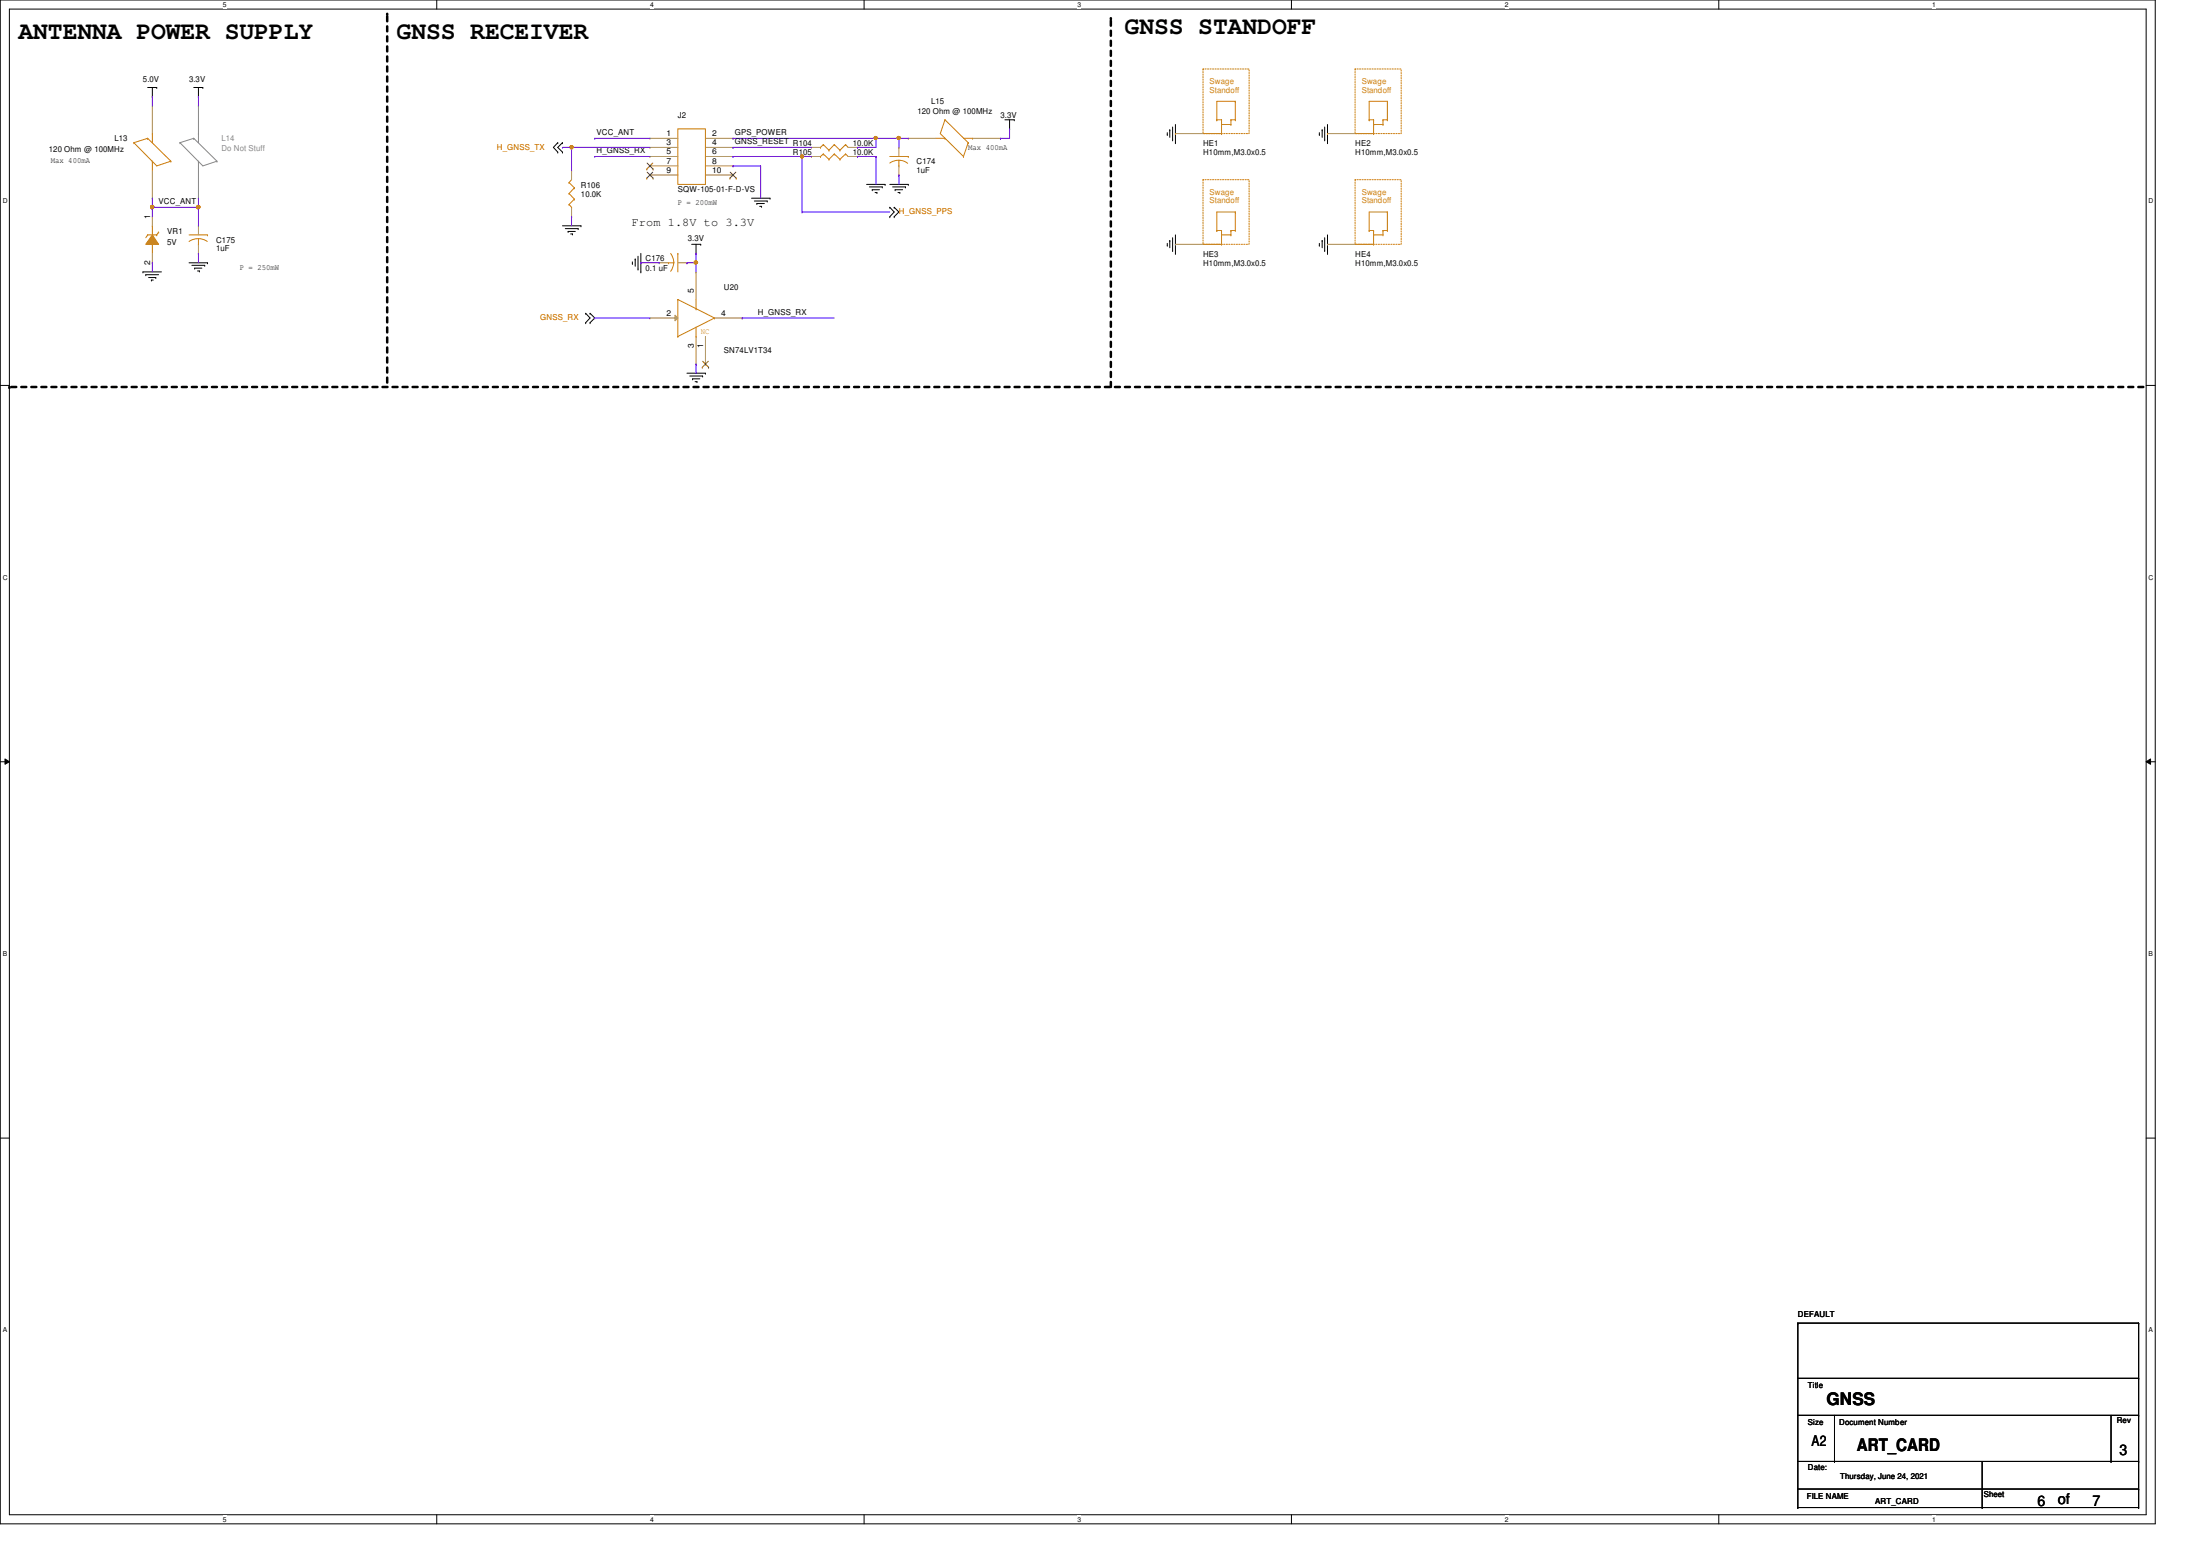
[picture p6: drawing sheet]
<svg xmlns="http://www.w3.org/2000/svg" width="297mm" height="210mm" viewBox="0 0 297 210" stroke-linecap="round" stroke-linejoin="round" font-family="sans-serif">
<path d="M0 0h291v205.7h-291zM1.3 1.2h288.5v203.3h-288.5z" fill="none" stroke="#000" stroke-width=".14"/>
<g fill="#fff">
<path d="M30.1 .1h.5v1h-.5z"/>
<path d="M30.1 204.6h.5v1h-.5z"/>
</g>
<path d="M59 0v1.2M59 204.5v1.2" fill="none" stroke="#000" stroke-width=".14"/>
<g fill="#fff">
<path d="M87.8 .1h.5v1h-.5z"/>
<path d="M87.8 204.6h.5v1h-.5z"/>
</g>
<path d="M116.7 0v1.2M116.7 204.5v1.2" fill="none" stroke="#000" stroke-width=".14"/>
<g fill="#fff">
<path d="M145.5 .1h.5v1h-.5z"/>
<path d="M145.5 204.6h.5v1h-.5z"/>
</g>
<path d="M174.4 0v1.2M174.4 204.5v1.2" fill="none" stroke="#000" stroke-width=".14"/>
<g fill="#fff">
<path d="M203.2 .1h.5v1h-.5z"/>
<path d="M203.2 204.6h.5v1h-.5z"/>
</g>
<path d="M232.1 0v1.2M232.1 204.5v1.2" fill="none" stroke="#000" stroke-width=".14"/>
<g fill="#fff">
<path d="M260.9 .1h.5v1h-.5z"/>
<path d="M260.9 204.6h.5v1h-.5z"/>
<path d="M.4 26.6h.6v1h-.6z"/>
<path d="M290.1 26.6h.6v1h-.6z"/>
<path d="M.4 77.4h.6v1h-.6z"/>
<path d="M290.1 77.4h.6v1h-.6z"/>
</g>
<path d="M0 52h1.3M289.8 52h1.2" fill="none" stroke="#000" stroke-width=".14"/>
<g fill="#fff">
<path d="M.4 128.2h.6v1h-.6z"/>
<path d="M290.1 128.2h.6v1h-.6z"/>
</g>
<path d="M0 102.8h1.3M.7 102.4l.6 .4-.6 .4zM289.8 102.8l.6-.4v.8zM289.8 102.8h1.2" fill="none" stroke="#000" stroke-width=".14"/>
<path d="M.7 102.4l.6 .4-.6 .4zM289.8 102.8l.6-.4v.8z" fill="#000"/>
<g fill="#fff">
<path d="M.4 179h.5v1h-.5z"/>
<path d="M290.1 179h.6v1h-.6z"/>
</g>
<g fill="none" stroke="#000" stroke-width=".14">
<path d="M19.9 11.8h1.3M20.6 13h.1M20.6 11.8v1.2M21.2 11.8h.1M26.2 11.8h1.2M26.8 13h.1M26.8 11.8v1.2M27.4 11.8h.1M75.3 19.3h.1M75.3 19.3l-.6 .6 .6 .6M75.9 19.3h.1M75.9 19.3l-.6 .6 .6 .6"/>
<path d="M135.7 16.2h1.2M136.3 17.4h.1M136.3 16.2v1.2M136.9 16.2h.1M157.6 18.2h.1M157.6 17.9v.3M157.9 17.5h.1M157.9 17.5v1M158.3 18.9h.1M158.3 17.1v1.8M158.7 19.3h.1M158.7 16.8v2.5"/>
<path d="M178.1 18.2h.1M178.1 17.9v.3M178.5 17.5h.1M178.5 17.5v1M178.9 18.9h.1M178.9 17.1v1.8M179.2 19.3h.1M179.2 16.8v2.5M19.3 36.7h.1M19.3 36.7h2.5M19.7 37.1h.1M19.7 37.1h1.7"/>
<path d="M20.1 37.5h.9M20.4 37.8h.1M20.4 37.8h.3M21 37.5h.1M25.5 35.5h2.5M25.9 35.8h1.7M26.3 36.2h.1M26.3 36.2h1M26.7 36.6h.2M26.9 36.6h.1M27.6 35.8h.1M28 35.5h.1"/>
<path d="M75.3 20.5h.1M75.9 20.5h.1M75.9 30.5h2.5M76.3 30.9h1.8M76.7 31.2h.1M76.7 31.2h1M77 31.6h.3M77.3 31.6h.1M78.1 30.9h.1M78.4 30.5h.1M85.4 35.6h.1M85.4 35.3v.3"/>
<path d="M85.8 35h.1M85.8 35v.9M86.1 36.3h.1M86.1 34.6v1.7M86.5 36.7h.1M86.5 34.2v2.5M93.4 33h1.2M94 34.2h.1M94 33v1.2M94.6 33h.1M101.5 26.8h2.5M101.9 27.1h1.7"/>
<path d="M102.2 27.5h.1M102.2 27.5h1M102.6 27.9h.2M102.8 27.9h.1M103.6 27.1h.1M104 26.8h.1M117 24.9h2.5M117.4 25.2h1.7M117.8 25.6h.1M117.8 25.6h.9M118.1 26h.3M118.4 26h.1"/>
<path d="M119.1 25.2h.1M119.5 24.9h.1M120.1 29.3h.1M120.1 28h.1M120.1 24.9h2.5M120.1 28l.6 .6-.6 .7M120.5 25.2h1.8M120.7 29.3h.1M120.7 28h.1M120.7 28l.7 .6-.7 .7M120.9 25.6h.1M120.9 25.6h1"/>
<path d="M121.2 26h.3M121.5 26h.1M122.3 25.2h.1M122.6 24.9h.1M157.6 33.1h.1M157.6 32.9v.2M157.9 32.5h.1M157.9 32.5v.9M158.3 33.8h.1M158.3 32.1v1.7M158.7 34.2h.1M158.7 31.7v2.5"/>
<path d="M178.1 33.1h.1M178.1 32.9v.2M178.5 32.5h.1M178.5 32.5v.9M178.9 33.8h.1M178.9 32.1v1.7M179.2 34.2h.1M179.2 31.7v2.5M79.1 42.3h.1M79.1 43.6h.1M79.1 42.3l.6 .6-.6 .7M79.7 43.6h.1"/>
<path d="M79.7 42.3h.1M79.7 42.3l.6 .6-.6 .7M92.7 50.4h2.5M93.1 50.8h1.8M93.5 51.1h.1M93.5 51.1h1M93.8 51.5h.3M94.1 51.5h.1M94.9 50.8h.1M95.2 50.4h.1M0 153.6h1.3M289.8 153.6h1.2"/>
<path d="M242.7 178.6h.1M242.7 178.6h46.1M242.7 178.6v24.9M288.8 178.6h.1M288.8 178.6v24.9M242.7 197.3h46.1M242.7 191.1h46.1M242.7 186.1h46.1M247.7 197.3h.1M247.7 191.1v6.2M267.6 197.3v6.2M285 197.3h.1"/>
<path d="M285 191.1v6.2M288.8 197.3h.1M288.8 191.1h.1M288.8 186.1h.1M242.7 203.5h.1M242.7 203.5h46.1M242.7 201h46.1M267.6 203.5h.1M288.8 203.5h.1M288.8 201h.1"/>
</g>
<path d="M52.3 51.6v-49.7M150 52.2v-49.7M289.4 52.2h-288.1" fill="none" stroke="#000" stroke-width=".34" stroke-dasharray=".7 .7"/>
<g fill="#000" stroke-dasharray=".7 .7">
<circle cx="52.3" cy="1.9" r=".17"/>
<circle cx="150" cy="2.5" r=".17"/>
<circle cx="1.3" cy="52.2" r=".17"/>
</g>
<g fill="none" stroke="#cc8006" stroke-width=".14">
<path d="M91.5 17.4h3.7v7.5h-3.7zM19.9 31.7h.1M19.9 31.7h1.3M19.9 31.7l-.2 .4M20.6 33h.1M20.6 30.5h.1M20.6 30.5v1.2M20.6 33v1.2M21.2 31.7h.1M21.4 31.3h.1M21.4 31.3l-.2 .4M110.8 21.1h.1"/>
<path d="M111.2 20.8h.1M111.2 20.8l.7 .7M111.2 20.8l-.4 .3M111.9 21.5h.1M112.6 20.8h.1M112.6 20.8l.8 .7M112.6 20.8l-.7 .7M113.4 21.5h.1M114.2 20.8h.1M114.2 20.8l.3 .3M114.2 20.8l-.8 .7M120.1 21.1h2.5"/>
<path d="M121.4 22.4h.1M121.4 21.6a1.77 1.77 0 0 1 1.2 .5M121.4 21.6l-.7 .1-.6 .3M121.4 21.6v.8M122.6 21.1h.1M162.4 33h2.5M164.3 31.1h.1M164.3 31.1h.6M164.9 31.7h.1M164.9 31.1h.1M164.9 33h.1M164.9 31.7h1.3"/>
<path d="M164.9 31.1v1.9M166.2 31.1h.1M166.2 31.7h.1M166.2 31.1h.6M166.2 31.1v.6M166.8 31.1h.1M166.8 28.6h.1M166.8 28.6h-2.5v2.5M166.8 28.6v2.5M183 33h2.5M184.9 31.1h.1M184.9 31.1h.6"/>
<path d="M185.5 31.7h.1M185.5 31.1h.1M185.5 33h.1M185.5 31.7h1.2M185.5 31.1v1.9M186.7 31.1h.1M186.7 31.7h.1M186.7 31.1h.6M186.7 31.1v.6M187.3 31.1h.1M187.3 28.6h.1M187.3 28.6h-2.4v2.5"/>
<path d="M187.3 28.6v2.5"/>
</g>
<g fill="none" stroke="#a84" stroke-width=".14">
<path d="M87.8 18.7h.1M87.8 19.9h.1M87.8 18.7h3.7M87.8 19.9h3.7M95.2 18.7h3.8M95.2 19.9h3.8M99 18.7h.1M99 19.9h.1M121.4 19.9h.1M121.4 19.9v1.2M87.8 21.1h.1M87.8 22.4h.1"/>
<path d="M87.8 23.6h.1M87.8 21.1h3.7M87.8 22.4h3.7M87.8 23.6h3.7M95.2 21.1h3.8M95.2 22.4h3.8M95.2 23.6h3.8M99 21.1h.1M99 22.4h.1M99 23.6h.1M109.6 21.1h.1M109.6 21.1h1.2"/>
<path d="M114.5 21.1h1.3M115.8 21.1h.1M121.4 23.6h.1M121.4 22.4v1.2M158.7 33h.1M158.7 33h3.7M179.2 33h.1M179.2 33h3.8"/>
</g>
<path d="M87.3 22.8h.1M87.3 24h.1M87.4 22l.8 .8M87.4 23.2l.8 .8M88.1 22l-.8 .8M88.1 23.2l-.8 .8M88.2 22.8h.1M88.2 24h.1M98.5 24h.1M98.6 23.2l.8 .8M99.4 23.2l-.9 .8M99.4 24h.1" fill="none" stroke="#804000" stroke-width=".14"/>
<path d="M162.4 24.3h6.3v8.7h-6.3zM183 24.3h6.2v8.7h-6.2z" fill="none" stroke="#cc8006" stroke-width=".14" stroke-dasharray=".2 .2"/>
<path d="M20.6 31.7l.8 1.3h-1.7z" fill-rule="evenodd" fill="#cc8006"/>
<g fill="none" stroke="#cc8006" stroke-width=".14">
<path d="M18.1 19.3h.1M18.1 19.3l3.1 3.1 1.9-.6M19.9 18.7h.1M19.9 18.7l3.2 3.1M19.9 18.7l-1.8 .6M20.6 18h.1M20.6 18v1.3M110.8 19.9h.1M111.2 19.5h.1M111.2 19.5l.7 .8M111.2 19.5l-.4 .4M112.6 19.5h.1"/>
<path d="M112.6 19.5l.8 .8M112.6 19.5l-.7 .8M114.2 19.5h.1M114.2 19.5l.3 .4M114.2 19.5l-.8 .8M126.4 18.7h1.2M127.6 16.2h.1M127.6 18.7h.1M127.6 16.2l-.6 1.8 3.1 3.1M127.6 16.2l3.1 3.1M130.1 18.7h1.2M130.7 19.3h.1"/>
<path d="M130.7 19.3l-.6 1.8M131.3 18.7h.1M162.4 18h2.5M164.3 16.2h.1M164.3 16.2h.6M164.9 16.8h.1M164.9 16.2h.1M164.9 18h.1M164.9 16.8h1.3M164.9 16.2v1.8M166.2 16.2h.1M166.2 16.8h.1"/>
<path d="M166.2 16.2h.6M166.2 16.2v.6M166.8 16.2h.1M166.8 13.7h.1M166.8 13.7h-2.5v2.5M166.8 13.7v2.5M183 18h2.5M184.9 16.2h.1M184.9 16.2h.6M185.5 16.8h.1M185.5 16.2h.1M185.5 18h.1"/>
<path d="M185.5 16.8h1.2M185.5 16.2v1.8M186.7 16.2h.1M186.7 16.8h.1M186.7 16.2h.6M186.7 16.2v.6M187.3 16.2h.1M187.3 13.7h.1M187.3 13.7h-2.4v2.5M187.3 13.7v2.5M20.6 31.7l.8 1.3h-1.7zM20.6 21.8h.1"/>
<path d="M20.6 21.8v1.2M23.1 21.8h.1M25.5 31.7h2.5M26.8 33h.1M26.8 32.2l.6 .1 .6 .3M26.8 32.2l-.7 .1-.6 .3M26.8 32.2v.8M28 31.7h.1M76.8 24.6h.1M76.8 26.1h.1M76.8 27.6h.1M76.8 24.6l.8 .8"/>
<path d="M76.8 26.1l.8 .8M76.8 27.6l.4 .4M77.2 28h.1M77.2 24.3l-.4 .3M77.6 25.4h.1M77.6 26.9h.1M77.6 25.4l-.8 .7M77.6 26.9l-.8 .7M90.3 35.5h.1M90.3 35.5h.7M90.5 34.2a1.93 1.93 0 0 1 0 2.4M91.5 34.2h.1"/>
<path d="M91.5 34.2v2.5M111.9 20.3h.1M113.4 20.3h.1M130.1 21.1h.1M91.5 45.4h.1M91.5 40.4h.1M91.5 40.4v5M91.5 40.4l5 2.5M94 41.7h.1M94 45.4h.1M94 40.4v1.3M94 44.2v1.2"/>
<path d="M96.5 42.9h.1M96.5 42.9l-5 2.5"/>
</g>
<g fill="none" stroke="#a84" stroke-width=".14">
<path d="M20.6 14.3h.1M20.6 14.3v3.7M109.6 19.9h.1M109.6 19.9h1.2M114.5 19.9h1.3M115.8 19.9h.1M122.6 18.7h.1M122.6 18.7h3.8M131.3 18.7h3.8M135.1 18.7h.1M158.7 18h.1M158.7 18h3.7"/>
<path d="M179.2 18h.1M179.2 18h3.8M20.6 35.5h.1M20.6 29.3h.1M20.6 26.8h.1M20.6 23v3.8M20.6 29.3v1.2M20.6 34.2v1.3M26.8 30.5h.1M26.8 34.2h.1M26.8 30.5v1.2M26.8 33v1.2"/>
<path d="M77.2 23h.1M77.2 29.3h.1M77.2 23v1.3M77.2 28v1.3M89 35.5h.1M89 35.5h1.3M91.5 35.5h1.2M92.7 35.5h.1"/>
</g>
<path d="M162.4 9.3h6.3v8.7h-6.3zM183 9.3h6.2v8.7h-6.2z" fill="none" stroke="#cc8006" stroke-width=".14" stroke-dasharray=".2 .2"/>
<path d="M24.3 19.3h.1M24.3 19.3l3.1 3.1 1.9-.6M26.2 18.7h.1M26.2 18.7l3.1 3.1M26.2 18.7l-1.9 .6M26.8 18h.1M26.8 14.3h.1M26.8 14.3v5M26.8 21.8h.1M26.8 26.8h.1M26.8 21.8v5M29.3 21.8h.1" fill="none" stroke="#878787" stroke-width=".14"/>
<path d="M91.1 42.5l.4 .4-.4 .4z" fill="#a84"/>
<path d="M94 36.7h.1M94 36.7v3.7M87.8 42.9h.1M87.8 42.9h3.7M91.1 42.5l.4 .4-.4 .4zM94 49.1h.1M94 45.4v3.7M95.2 49.1h.1M95.2 45.4v3.7M96.5 42.9h3.7M100.2 42.9h.1" fill="none" stroke="#a84" stroke-width=".14"/>
<path d="M94.8 49.6h.1M94.9 48.8l.8 .8M95.6 48.8l-.8 .8M95.7 49.6h.1" fill="none" stroke="#804000" stroke-width=".14"/>
<path d="M20.6 13h.1M20.6 13v1.3M26.8 13h.1M26.8 13v1.3M80.3 18.7h.1M80.3 18.7h7.5M99 18.7h.1M99 18.7h19.3M136.3 17.4h.1M136.3 17.4v1.3" fill="none" stroke="#4200ff" stroke-width=".14"/>
<path d="M118.1 18.5h.3v.1v.2h-.2h-.1z" fill-rule="evenodd" fill="#f00"/>
<path d="M118.1 18.5h.3v.1v.2h-.2h-.1z" fill="none" stroke="#f00" stroke-width=".14"/>
<path d="M118.3 18.7h.1M118.3 18.7h3.1" fill="none" stroke="#4200ff" stroke-width=".14"/>
<path d="M121.2 18.5h.3l.1 .1-.1 .2h-.2h-.1z" fill-rule="evenodd" fill="#f00"/>
<path d="M121.2 18.5h.3l.1 .1-.1 .2h-.2h-.1z" fill="none" stroke="#f00" stroke-width=".14"/>
<g fill="none" stroke="#4200ff" stroke-width=".14">
<path d="M99 19.9h.1M99 19.9h10.6M115.8 19.9h.1M118.3 18.7h.1M118.3 18.7v1.2h-2.5M121.4 18.7h.1M121.4 18.7h1.2M121.4 18.7v1.2M135.1 18.7h.1M135.1 18.7h1.2M80.3 21.1h.1M80.3 21.1h7.5"/>
<path d="M99 21.1h.1M99 21.1h10.6M108.3 21.1h.1M108.3 21.1v7.5"/>
</g>
<path d="M108.1 21h.3l.1 .1-.1 .2h-.1h-.2z" fill-rule="evenodd" fill="#f00"/>
<path d="M108.1 21h.3l.1 .1-.1 .2h-.1h-.2z" fill="none" stroke="#f00" stroke-width=".14"/>
<g fill="none" stroke="#4200ff" stroke-width=".14">
<path d="M77.2 19.9h.1M77.2 19.9h10.6M20.6 26.8h.1M20.6 26.8v1.2M99 22.4h.1M99 22.4h3.7M102.7 22.4h.1M102.7 22.4v4.4M108.3 28.6h.1M108.3 28.6h11.8M115.8 21.1h.1M115.8 21.1h2.5"/>
<path d="M118.3 21.1h.1M118.3 21.1v3.8M121.4 23.6h.1M121.4 23.6v1.3"/>
</g>
<path d="M20.4 27.8h.3l.1 .1-.1 .2-.2 .1-.1-.1z" fill-rule="evenodd" fill="#f00"/>
<path d="M20.4 27.8h.3l.1 .1-.1 .2-.2 .1-.1-.1z" fill="none" stroke="#f00" stroke-width=".14"/>
<path d="M26.8 26.8h.1M26.8 26.8v1.2" fill="none" stroke="#4200ff" stroke-width=".14"/>
<path d="M26.6 27.8h.3l.1 .1-.1 .2-.1 .1-.2-.1z" fill-rule="evenodd" fill="#f00"/>
<path d="M26.6 27.8h.3l.1 .1-.1 .2-.1 .1-.2-.1z" fill="none" stroke="#f00" stroke-width=".14"/>
<path d="M77.2 19.9h.1M77.2 19.9v3.1M20.6 28h.1M20.6 35.5h.1M20.6 28v1.3M20.6 35.5v1.2M20.6 28h6.2M26.8 28h.1M26.8 34.2h.1M26.8 28v2.5M26.8 34.2v1.3" fill="none" stroke="#4200ff" stroke-width=".14"/>
<path d="M77 19.7h.3l.1 .2-.1 .1-.1 .1-.2-.1z" fill-rule="evenodd" fill="#f00"/>
<path d="M77 19.7h.3l.1 .2-.1 .1-.1 .1-.2-.1z" fill="none" stroke="#f00" stroke-width=".14"/>
<path d="M75.9 19.9h.1M75.9 19.9h1.3M77.2 29.3h.1M77.2 29.3v1.2M86.5 35.5h.1M86.5 35.5h2.5M92.7 35.5h.1M92.7 35.5h1.3M94 34.2h.1M94 35.5h.1M94 34.2v2.5" fill="none" stroke="#4200ff" stroke-width=".14"/>
<path d="M93.8 35.3h.3l.1 .1-.1 .2h-.2h-.1z" fill-rule="evenodd" fill="#f00"/>
<path d="M93.8 35.3h.3l.1 .1-.1 .2h-.2h-.1z" fill="none" stroke="#f00" stroke-width=".14"/>
<path d="M80.3 42.9h.1M80.3 42.9h7.5M94 49.1h.1M94 49.1v1.3M100.2 42.9h.1M100.2 42.9h12.4" fill="none" stroke="#4200ff" stroke-width=".14"/>
<path d="M118.1 18.5h.3v.1v.2h-.2h-.1z" fill-rule="evenodd" fill="#f00"/>
<path d="M118.1 18.5h.3v.1v.2h-.2h-.1z" fill="none" stroke="#f00" stroke-width=".14"/>
<path d="M121.2 18.5h.3l.1 .1-.1 .2h-.2h-.1z" fill-rule="evenodd" fill="#f00"/>
<path d="M121.2 18.5h.3l.1 .1-.1 .2h-.2h-.1z" fill="none" stroke="#f00" stroke-width=".14"/>
<path d="M108.1 21h.3l.1 .1-.1 .2h-.1h-.2z" fill-rule="evenodd" fill="#f00"/>
<path d="M108.1 21h.3l.1 .1-.1 .2h-.1h-.2z" fill="none" stroke="#f00" stroke-width=".14"/>
<path d="M20.4 27.8h.3l.1 .1-.1 .2-.2 .1-.1-.1z" fill-rule="evenodd" fill="#f00"/>
<path d="M20.4 27.8h.3l.1 .1-.1 .2-.2 .1-.1-.1z" fill="none" stroke="#f00" stroke-width=".14"/>
<path d="M26.6 27.8h.3l.1 .1-.1 .2-.1 .1-.2-.1z" fill-rule="evenodd" fill="#f00"/>
<path d="M26.6 27.8h.3l.1 .1-.1 .2-.1 .1-.2-.1z" fill="none" stroke="#f00" stroke-width=".14"/>
<path d="M77 19.7h.3l.1 .2-.1 .1-.1 .1-.2-.1z" fill-rule="evenodd" fill="#f00"/>
<path d="M77 19.7h.3l.1 .2-.1 .1-.1 .1-.2-.1z" fill="none" stroke="#f00" stroke-width=".14"/>
<path d="M93.8 35.3h.3l.1 .1-.1 .2h-.2h-.1z" fill-rule="evenodd" fill="#f00"/>
<path d="M93.8 35.3h.3l.1 .1-.1 .2h-.2h-.1z" fill="none" stroke="#f00" stroke-width=".14"/>
<g font-size="3.3">
<text x="2.5" y="5.2">ANTENNA POWER SUPPLY</text>
<text x="53.5" y="5.2">GNSS RECEIVER</text>
<text x="151.8" y="4.6">GNSS STANDOFF</text>
</g>
<g font-size="2.3">
<text x="246.6" y="189.7">GNSS</text>
<text x="250.7" y="195.9">ART_CARD</text>
</g>
<g font-size="2">
<text x="244.6" y="195.2">A2</text>
<text x="286.2" y="196.3">3</text>
<text x="275.1" y="203.3">6</text>
<text x="277.8" y="203.1">of</text>
<text x="282.5" y="203.3">7</text>
</g>
<text font-size="1.6" x="85.3" y="30.5">From 1.8V to 3.3V</text>
<g font-size="1.1">
<text x="19.3" y="11">5.0V</text>
<text x="25.5" y="11">3.3V</text>
<text x="91.5" y="16">J2</text>
<text x="123.9" y="15.4">120 Ohm @ 100MHz</text>
<text x="125.7" y="14.1">L15</text>
<text x="135.1" y="16">3.3V</text>
<text x="6.6" y="20.6">120 Ohm @ 100MHz</text>
<text x="6.9" y="22.1">Max 400mA</text>
<text x="15.4" y="19.1">L13</text>
<text x="80.6" y="18.2">VCC_ANT</text>
<text x="80.6" y="20.7">H_GNSS_RX</text>
<text x="90" y="18.4">1</text>
<text x="90" y="19.6">3</text>
<text x="90" y="20.8">5</text>
<text x="90" y="22.1">7</text>
<text x="90" y="23.3">9</text>
<text x="96.1" y="18.4">2</text>
<text x="96.1" y="19.6">4</text>
<text x="96.1" y="20.8">6</text>
<text x="96.1" y="22.1">8</text>
<text x="96.1" y="23.3">10</text>
<text x="99.2" y="18.2">GPS_POWER</text>
<text x="99.2" y="19.4">GNSS_RESET</text>
<text x="107.1" y="21">R105</text>
<text x="107.1" y="19.7">R104</text>
<text x="115.1" y="21">10.0K</text>
<text x="115.1" y="19.7">10.0K</text>
<text x="123.7" y="22.2">C174</text>
<text x="123.7" y="23.3">1uF</text>
<text x="130.7" y="20.2">Max 400mA</text>
<text x="162.4" y="19.7">HE1</text>
<text x="162.4" y="21">H10mm,M3.0x0.5</text>
<text x="183" y="19.7">HE2</text>
<text x="183" y="21">H10mm,M3.0x0.5</text>
<text x="20.3" y="29.6" transform="rotate(-90 20.3 29.6)">1</text>
<text x="21.4" y="27.5">VCC_ANT</text>
<text x="78.4" y="25.3">R106</text>
<text x="78.4" y="26.5">10.0K</text>
<text x="91.5" y="27.7">P = 200mW</text>
<text x="91.5" y="26">SQW-105-01-F-D-VS</text>
<text x="20.3" y="35.7" transform="rotate(-90 20.3 35.7)">2</text>
<text x="22.6" y="31.5">VR1</text>
<text x="22.6" y="33">5V</text>
<text x="29.2" y="32.8">C175</text>
<text x="29.2" y="33.9">1uF</text>
<text x="87.2" y="35.3">C176</text>
<text x="92.9" y="32.5">3.3V</text>
<text x="162.4" y="34.6">HE3</text>
<text x="162.4" y="35.9">H10mm,M3.0x0.5</text>
<text x="183" y="34.6">HE4</text>
<text x="183" y="35.9">H10mm,M3.0x0.5</text>
<text x="32.4" y="36.4">P = 250mW</text>
<text x="87.2" y="36.5">0.1 uF</text>
<text x="93.7" y="39.5" transform="rotate(-90 93.7 39.5)">5</text>
<text x="97.7" y="39.1">U20</text>
<text x="90" y="42.6">2</text>
<text x="93.7" y="46.9" transform="rotate(-90 93.7 46.9)">3</text>
<text x="95" y="46.9" transform="rotate(-90 95 46.9)">1</text>
<text x="97.4" y="42.6">4</text>
<text x="97.7" y="47.7">SN74LV1T34</text>
<text x="102.3" y="42.5">H_GNSS_RX</text>
<text x="242.7" y="177.8">DEFAULT</text>
<text x="244.1" y="187.4">Title</text>
<text x="244.1" y="192.3">Size</text>
<text x="248.3" y="192.3">Document Number</text>
<text x="285.8" y="192.1">Rev</text>
<text x="244" y="202.3">FILE NAME</text>
<text x="244.1" y="198.4">Date:</text>
<text x="248.5" y="199.7">Thursday, June 24, 2021</text>
<text x="253.2" y="203">ART_CARD</text>
<text x="267.8" y="202.1">Sheet</text>
</g>
<g font-size="1.1" fill="#cc8006">
<text x="163.3" y="11.4">Swage</text>
<text x="183.9" y="11.4">Swage</text>
<text x="163.3" y="12.5">Standoff</text>
<text x="183.9" y="12.5">Standoff</text>
<text x="163.3" y="26.3">Swage</text>
<text x="163.3" y="27.4">Standoff</text>
<text x="183.9" y="26.3">Swage</text>
<text x="183.9" y="27.4">Standoff</text>
<text x="94.6" y="45.1">NC</text>
</g>
<g font-size="1.1" fill="#878787">
<text x="29.9" y="19.1">L14</text>
<text x="29.9" y="20.3">Do Not Stuff</text>
</g>
<g font-size="1.1" fill="#f00">
<text x="67.1" y="20.2">H_GNSS_TX</text>
<text x="121.4" y="28.9">H_GNSS_PPS</text>
<text x="72.9" y="43.2">GNSS_RX</text>
</g>
<g font-size=".9">
<text x="30.1" y=".9">5</text>
<text x="87.8" y=".9">4</text>
<text x="145.5" y=".9">3</text>
<text x="203.2" y=".9">2</text>
<text x="260.9" y=".9">1</text>
<text x=".4" y="27.4">D</text>
<text x="290.1" y="27.4">D</text>
<text x=".4" y="78.2">C</text>
<text x="290.1" y="78.2">C</text>
<text x=".4" y="129">B</text>
<text x="290.1" y="129">B</text>
<text x=".4" y="179.8">A</text>
<text x="290.1" y="179.8">A</text>
<text x="30.1" y="205.4">5</text>
<text x="87.8" y="205.4">4</text>
<text x="145.5" y="205.4">3</text>
<text x="203.2" y="205.4">2</text>
<text x="260.9" y="205.4">1</text>
</g>
</svg>
